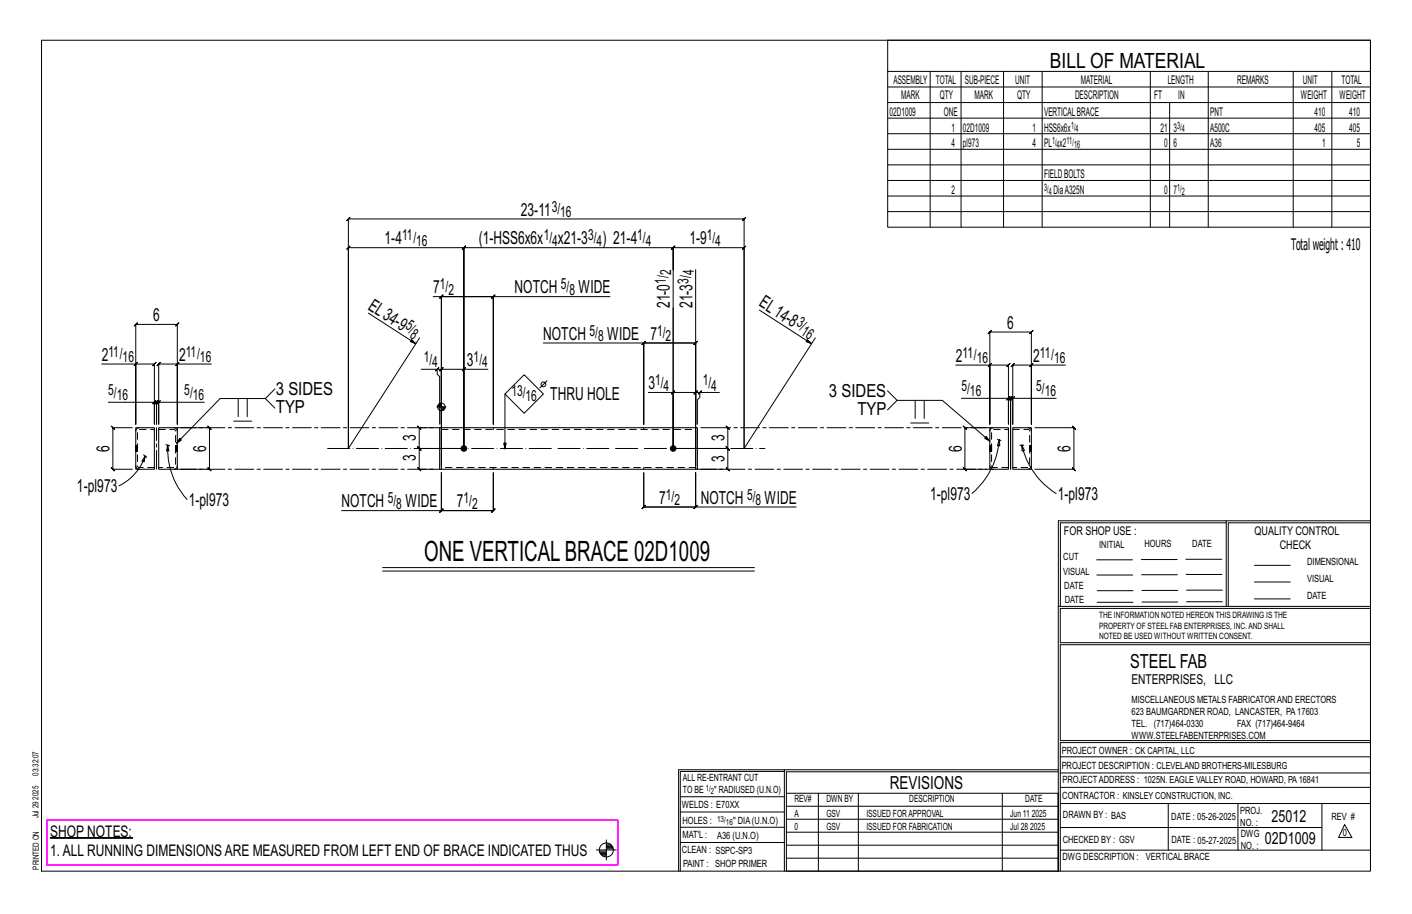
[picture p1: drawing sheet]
<svg xmlns="http://www.w3.org/2000/svg" width="432mm" height="279mm" viewBox="0 0 432 279" stroke-linecap="round" stroke-linejoin="round" font-family="sans-serif">
<g fill="#000" stroke="#000" stroke-width=".31">
<path d="M15.4 256.1h25.2v.1h-25.2z"/>
<circle cx="141.9" cy="137.1" r=".86"/>
<circle cx="205.9" cy="137.1" r=".86"/>
</g>
<g fill="none" stroke="#000" stroke-width=".31">
<path d="M12.7 12.3h406.4v254h-406.4zM271.5 12.3h147.6v57.2h-147.6zM271.5 21.8h147.6M271.5 26.6h147.6M271.5 31.4h147.6M271.5 36.1h147.6M284.5 21.8v47.7M293.9 21.8v47.7M306.9 21.8v47.7M318.7 21.8v47.7M351.8 21.8v47.7M357.7 31.4v38.1"/>
<path d="M369.5 21.8v47.7M395.5 21.8v47.7M407.3 21.8v47.7M271.5 40.9h147.6M271.5 45.6h147.6M271.5 50.4h147.6M271.5 55.2h147.6M271.5 59.9h147.6M271.5 64.7h147.6M112.6 95.7l14.6 9.4-1.7-.7 .4-.6 1.3 1.3M132.5 90.7h2.5v39v-39M135 90.7l-.5 .5 1-1z"/>
<path d="M135 90.7l.5-.5-1 1zM150.9 90.7l.5-.5-1 1zM150.9 90.7h-15.9h15.9l-.5 .5 1-1-.5 .5v39v-39h35.6M205.9 94.2v42.9zM205.9 82.4v54.7v-17.1h-7.6M212.7 82.4v54.7v-17.1l.5-.5-1 1 .5-.5h-6.8M232.2 94.8l16 10.3-1.7-.7 .4-.6 1.3 1.3M31.1 111.3h10.4v18.4v-30.5l-.5 .5 1-1-.5 .5h12.7l-.5 .5 1-1-.5 .5v30.5v-18.4h10.4M41 111.8l1-1zM41.5 111.3h5.7l-.5 .5 1-1-.5 .5v18.4v-6.7h-14.1M54.2 111.3l.5-.5-1 1zM54.2 111.3h-5.7l.5-.5-1 1 .5-.5v18.4v-6.7h14"/>
<path d="M84.1 118.9l-3 2.9h-13.8l-13.3 13.7 .9-1.5 .6 .5-1.5 1M128.3 103.3l-21.8 33.8M128.8 112.9h4.9v1.5l.7 .7v14.6M133.7 112.9h1.3l-.5 .5 1-1-.5 .5v16.8M134.2 112.4l-1 1zM141.9 112.9h-6.9l.5-.5-1 1 .5-.5v24.2M142.4 112.4l-1 1zM149.2 112.9h-7.3v24.2M166.1 104.8h30.8v24.9v-24.9l-.5 .5 1-1-.5 .5h15.8l-.5 .5 1-1-.5 .5v24.9M167.3 116.4l-2.2 2.2M196.9 104.8h15.8l-.5 .5 1-1-.5 .5v24.9M197.4 104.3l-1 1z"/>
<path d="M214 120h-1.3l.5-.5-1 1 .5-.5v9.7M220 120h-6v1.5l-.7 .7v7.5M249.3 103.3l-21.7 33.8M271.4 119.5l2.9 2.9h13.9l14.5 12.5-1.6-.9 .5-.6 1.1 1.5M292.3 111.6h10.4v18.1v-28.2l-.5 .5 1-1-.5 .5h12.7l-.5 .5 1-1-.5 .5v28.2v-18.1h10.4M302.7 111.6h5.7l-.5 .5 1-1-.5 .5v18.1v-7.9h-14.4M303.2 111.1l-1 1zM315.4 111.6h-5.7l.5-.5-1 1 .5-.5v18.1v-7.9h13.3M315.9 111.1l-1 1zM40.5 130.7h-6l-.5-.5 1 1-.5-.5v12.7l-.5-.5 1 1-.5-.5h6M44 139.1l.4 .3M44.4 139.4l-.3 1.8-.7-.3z"/>
<path d="M44.4 139.4a15.9 15.9 0 0 1-8 9.1M44.4 139.4l.5 .4M46.7 123.5l1-1zM47.2 123h.7l-.5 .5 1-1-.5 .5v6.7v-6.7l-.5 .5 1-1-.5 .5h.6M48.5 123l.5-.5-1 1zM50.7 135.9l.6 .2M51.3 136.1l.3 1.8-.7-.1zM51.3 136.1a23 23 0 0 0 5.9 16.6M51.3 136.1l.6 .2M55.3 130.7h8.8l-.5-.5 1 1-.5-.5v12.7l-.5-.5 1 1-.5-.5h-8.8M71.5 128.7h5.5M72.8 121.8v5.6"/>
<path d="M75.6 121.8v5.6M81.1 121.8l3 3M106.5 137.1v-70.2l-.5 .5 1-1-.5 .5h121.1l-.5 .5 1-1-.5 .5v70.2M106.5 137.1v-61.4l-.5 .5 1-1-.5 .5h35.4l-.5 .5 1-1-.5 .5v61.4v-61.4l-.5 .5 1-1-.5 .5h64l-.5 .5 1-1-.5 .5v6.7v-6.7l-.5 .5 1-1-.5 .5h21.7l-.5 .5 1-1-.5 .5v61.4M133.4 130.7h-5.2l-.5-.5 1 1-.5-.5v6.4l-.5-.5 1 1-.5-.5h13.7h-13.7l-.5-.5 1 1-.5-.5v6.3l-.5-.5 1 1-.5-.5h5.2M133.6 124.4h2.8M133.9 123.9v.5M134.1 123.6v.8M134.3 123.4v1M134.6 123.3v1.1M134.8 123.3v1.1M135 123v13"/>
<path d="M135.2 124.4v1.1M135.4 124.4v1.1M135.6 124.4v1M135.8 124.4v.8M136 124.4v.5M154.4 120.4l5.9-5.8 5.9 5.8-5.9 5.9zM154.4 120.4v16.8l-.4-1.7h.8l-.4 1.7M205.4 120.5l1-1zM213.5 120.5l1-1zM214.3 130.7h8.3l-.5-.5 1 1-.5-.5v6.4l-.5-.5 1 1-.5-.5h-16.7h16.7l-.5-.5 1 1-.5-.5v6.3l-.5-.5 1 1-.5-.5h-8.3M274.3 122.4l-2.9 2.9M278.5 129.3h5.5"/>
<path d="M279.9 122.4v5.5M282.6 122.4v5.5M301.6 130.7h-6.5l-.5-.5 1 1-.5-.5v12.7l-.5-.5 1 1-.5-.5h6.5M305 134.3l.6 .2M305.6 134.5l.2 1.8-.8-.1zM305.6 134.5a24 24 0 0 1-8.4 16.3M305.6 134.5l.5 .3M308.4 121.8l-.5 .5 1-1zM308.4 121.8h.6l-.5 .5 1-1-.5 .5v21.6v-21.6l-.5 .5 1-1-.5 .5h.7M309.2 122.3l1-1zM311.9 136.1h.6M312.5 136.1l.8 1.6-.7 .2z"/>
<path d="M312.5 136.1a23.7 23.7 0 0 0 10.5 14.8M312.5 136.1h.6M316.5 130.7h11.9l-.5-.5 1 1-.5-.5v12.7l-.5-.5 1 1-.5-.5h-11.9M104.5 156.1h30.5v-11.6v11.6l-.5 .5 1-1-.5 .5h15.9l-.5 .5 1-1-.5 .5v-11.6v11.6l.5-.5-1 1 .5-.5h-15.9M134.5 156.6l1-1zM212.7 155h-15.8l.5-.5-1 1 .5-.5v-10.5v10.5l-.5 .5 1-1-.5 .5h15.8l-.5 .5 1-1-.5 .5v-10.5v10.5h30.8M213.2 154.5l-1 1zM375 159.8h-50.7v25.6M375 159.2h-51.3l-.1 107.1M419.1 159.2h-44.1v26.2M419.1 159.8h-43.5v25.6M117 173.5h113.7"/>
<path d="M117 174.6h113.7M335.4 171.1h10.9M335.4 175.8h11M349 171h11M349.1 175.7h11M362.7 171h10.9M362.7 175.6h11M383.6 172.8h11M383.6 177.9h11M323.7 185.4h95.4M335.5 184.1h11M335.5 180.6h11"/>
<path d="M349.2 184h11M349.2 180.5h11M362.9 180.4h10.9M362.9 184h10.9M383.6 183.1h11M419.1 186h-94.9v10.5h94.9M419.1 197.1h-94.9v29.3h94.9v.6h-94.9v39.3M239.9 235.8h-31.9v30.5M239.9 235.3h-32.4v31M323.6 235.3h-83.7v31M323.6 235.9h-83.1v6.6M324.2 236.3h94.9"/>
<path d="M324.2 231.4h94.9M182.4 259.8h6.1M185.4 256.8v6.1M185.4 258.7h1.9M185.4 258.4h1.6M185.4 259.5h2.1M185.4 259.1h2M185.4 258h1.2M208 252.9h31.9M208 257.5h31.9M208 243.6h31.9M208 248.2h31.9"/>
<path d="M240.5 242.5h83.1v23.8h-83.1zM240.5 258.4h83.1M240.5 254.4h83.1M240.5 250.4h83.1M240.5 246.5h83.1M250.3 242.5v23.8M262.5 242.5v23.8M306.5 242.5v23.8M324.2 253h80.1M324.2 245.6h94.9M324.2 259.9h94.9M324.2 240.7h94.9"/>
<path d="M357.3 245.6v14.3M378.6 245.6v14.3M404.3 245.6v14.3M411.2 252.1l2.2 3.9h-4zM183.3 260.2h2.1M183.4 260.5h2M183.5 260.9h1.9M183.8 261.3h1.6M184.3 261.6h1.1M240.5 262.3h83.1"/>
<circle cx="166.2" cy="117.5" r=".74"/>
<circle cx="135" cy="124.4" r="1.16"/>
<circle cx="185.4" cy="259.8" r="2.14"/>
</g>
<path d="M14.3 250.7h174.6v13.7h-174.6z" fill="none" stroke="#f0f" stroke-width=".5"/>
<g fill="none" stroke="#000" stroke-width=".32">
<path d="M41.5 136.2h.1M41.5 138h.1M41.5 130.7h5.7v12.7h-5.7zM42 136.2h.1M42 138h.1M48.5 130.7h5.7v12.7h-5.7zM53.7 136.2h.1M53.7 138h.1M54.2 136.2h.1M54.2 138h.1M134.4 130.7h.6v12.7h-.6zM135 131.8v10.6"/>
<path d="M135 130.7h77.7M212.7 130.7h.6v12.7h-.6zM212.7 131.8v10.6M302.7 136.2h.1M302.7 138h.1M302.7 130.7h5.7v12.7h-5.7zM303.2 136.2h.1M303.2 138h.1M309.7 130.7h5.7v12.7h-5.7zM314.9 136.2h.1M314.9 138h.1M315.4 136.2h.1"/>
<path d="M315.4 138h.1M135 143.4h77.7"/>
</g>
<g fill="none" stroke="#000" stroke-width=".31" stroke-dasharray="2 1.4">
<path d="M41.5 136.8h.6v.3h-.6zM41.5 136.8v-.3h.6v.3M41.5 136.5v-.2h.6v.2M41.5 136.3v-.1M41.5 138v-.1M41.5 137.7v.2l.6 .1M41.5 137.4v.3h.6v.2M41.5 137.1v.3h.6v.3M41.5 138h.5M42 136.2h-.5M42.1 136.2v.1M42.1 137.1v.3"/>
<path d="M42.6 130.7a1.06 1.06 0 0 0-1.1 1.1M48.5 131.3h4.7l.3 .1 .2 .4-.1 10.8-.4 .3h-4.7M53.7 137.1h.5v.3h-.5zM53.7 138v-.1M53.7 137.1v-.3M53.7 138h.5M54.2 131.8a1.06 1.06 0 0 0-1-1.1M54.2 136.2h-.5M54.2 137.4v.3h-.5v-.3M54.2 137.7v.2h-.5v-.2M54.2 137.9v.1M54.2 136.2v.1"/>
<path d="M54.2 136.5v-.2l-.5-.1M54.2 136.8v-.3h-.5v-.2M54.2 137.1v-.3h-.5v-.3M135 131.3h77.7M150.9 130.7v.6M196.9 131.3v-.6M302.7 136.8h.5v.3h-.5zM302.7 136.8v-.3h.5v.3M302.7 136.5v-.2h.5v.2M302.7 136.3v-.1M302.7 138v-.1M302.7 137.7v.2l.5 .1"/>
<path d="M302.7 137.4v.3h.5v.2M302.7 137.1v.3h.5v.3M302.7 138h.5M303.2 136.2h-.5M303.2 136.2v.1M303.2 137.1v.3M303.8 130.7a1.06 1.06 0 0 0-1.1 1.1M309.7 131.3h4.6l.4 .1 .2 .4-.1 10.8-.5 .3h-4.6M314.9 137.1h.5v.3h-.5zM314.9 138v-.1M314.9 137.1v-.3M314.9 138h.5"/>
<path d="M315.4 131.8a1.06 1.06 0 0 0-1.1-1.1M315.4 136.2h-.5M315.4 137.4v.3h-.5v-.3M315.4 137.7v.2h-.5v-.2M315.4 137.9v.1M315.4 136.2v.1M315.4 136.5v-.2l-.5-.1M315.4 136.8v-.3h-.5v-.2M315.4 137.1v-.3h-.5v-.3M41.5 142.4a1.06 1.06 0 0 0 1.1 1M47.2 142.9h-4.6l-.4-.1-.2-.4 .1-10.8 .5-.3h4.6M53.2 143.4a1.06 1.06 0 0 0 1-1"/>
<path d="M150.9 142.9v.5M196.9 143.4v-.5M212.7 142.9h-77.7M302.7 142.4a1.06 1.06 0 0 0 1.1 1M308.4 142.9h-4.6l-.4-.1-.2-.4 .1-10.8 .5-.3h4.6M314.3 143.4a1.06 1.06 0 0 0 1.1-1"/>
</g>
<path d="M100.2 137.1h133.7" fill="none" stroke="#000" stroke-width=".31" stroke-dasharray="6.8 1 0 1"/>
<path d="M54.2 130.7h80.2M302.7 130.7h-80.1M47.9 143.4v-12.7M54.2 143.4h80.2M213.3 143.4h89.4" fill="none" stroke="#000" stroke-width=".31" stroke-dasharray="5.8 1 1 1"/>
<text font-size="8.6" x="129.7" y="171.5">ONE VERTICALBRACE 02D1009</text>
<text font-size="6.4" x="321.1" y="20.7">BILL OF MATERIAL</text>
<text font-size="5.9" x="345.6" y="204.1">STEEL FAB</text>
<g font-size="5.5">
<text x="159.3" y="65.9">23-11</text>
<text x="117.6" y="74.7">1-4</text>
<text x="146.4" y="74.7">(1-HSS6x6x</text>
<text x="170.6" y="74.7">x21-3</text>
<text x="184.2" y="74.7">) 21-4</text>
<text x="210.8" y="74.7">1-9</text>
<text x="132.5" y="89.7">7</text>
<text x="157.4" y="89.7">NOTCH</text>
<text x="176.9" y="89.7">WIDE</text>
<text x="112.3" y="94.3" transform="rotate(33 112.3 94.3)">EL34-9</text>
<text x="204.9" y="94.2" transform="rotate(-90 204.9 94.2)">21-0</text>
<text x="211.7" y="94.2" transform="rotate(-90 211.7 94.2)">21-3</text>
<text x="231.8" y="93.4" transform="rotate(33 231.8 93.4)">EL14-8</text>
<text x="46.8" y="98.2">6</text>
<text x="308" y="100.5">6</text>
<text x="166.1" y="103.9">NOTCH</text>
<text x="185.7" y="103.9">WIDE 7</text>
<text x="31.1" y="110.3">2</text>
<text x="54.7" y="110.3">2</text>
<text x="142.8" y="111.9">3</text>
<text x="292.3" y="110.6">2</text>
<text x="315.9" y="110.6">2</text>
<text x="198.3" y="119">3</text>
<text x="84.3" y="120.8">3 SIDES</text>
<text x="168.3" y="122.2">THRU HOLE</text>
<text x="253.5" y="121.4">3 SIDES</text>
<text x="84.3" y="126.4">TYP</text>
<text x="262.2" y="126.9">TYP</text>
<text x="127.2" y="134.9" transform="rotate(-90 127.2 134.9)">3</text>
<text x="221.6" y="134.9" transform="rotate(-90 221.6 134.9)">3</text>
<text x="33.5" y="138.3" transform="rotate(-90 33.5 138.3)">6</text>
<text x="63.1" y="138.1" transform="rotate(-90 63.1 138.1)">6</text>
<text x="127.2" y="141" transform="rotate(-90 127.2 141)">3</text>
<text x="221.6" y="141.3" transform="rotate(-90 221.6 141.3)">3</text>
<text x="294.1" y="138.1" transform="rotate(-90 294.1 138.1)">6</text>
<text x="327.4" y="138.1" transform="rotate(-90 327.4 138.1)">6</text>
<text x="23.5" y="150.4">1-pl973</text>
<text x="57.7" y="154.6">1-pl973</text>
<text x="104.5" y="155.1">NOTCH</text>
<text x="124" y="155.1">WIDE</text>
<text x="139.7" y="155.1">7</text>
<text x="201.6" y="154">7</text>
<text x="214.3" y="154">NOTCH</text>
<text x="233.8" y="154">WIDE</text>
<text x="284.4" y="152.8">1-pl973</text>
<text x="323.5" y="152.8">1-pl973</text>
<text x="272.2" y="241.1">REVISIONS</text>
</g>
<g font-size="5.1">
<text x="388.9" y="251.3">25012</text>
<text x="386.8" y="258.1">02D1009</text>
</g>
<g font-size="4.9">
<text x="394.8" y="76.4">Totalweight : 410</text>
<text x="15.4" y="255.8">SHOP NOTES:</text>
<text x="15.4" y="261.6">1.ALL RUNNING DIMENSIONSARE MEASURED FROM LEFT END OF BRACE INDICATED THUS</text>
</g>
<g font-size="4.7">
<text x="168.7" y="64.7">3/</text>
<text x="171.3" y="66.4">16</text>
<text x="122.9" y="73.5">11/</text>
<text x="127.3" y="75.1">16</text>
<text x="166.3" y="73.5">1/</text>
<text x="168.9" y="75.1">4</text>
<text x="179.8" y="73.5">3/</text>
<text x="182.5" y="75.1">4</text>
<text x="194.9" y="73.5">1/</text>
<text x="197.5" y="75.1">4</text>
<text x="216.1" y="73.5">1/</text>
<text x="218.7" y="75.1">4</text>
<text x="134.5" y="88.4">1/</text>
<text x="171.5" y="88.4">5/</text>
<text x="203.6" y="86.8" transform="rotate(-90 203.6 86.8)">1/</text>
<text x="205.3" y="84.2" transform="rotate(-90 205.3 84.2)">2</text>
<text x="210.5" y="86.8" transform="rotate(-90 210.5 86.8)">3/</text>
<text x="212.2" y="84.2" transform="rotate(-90 212.2 84.2)">4</text>
<text x="137.1" y="90.1">2</text>
<text x="174.1" y="90.1">8</text>
<text x="123.8" y="100.3" transform="rotate(33 123.8 100.3)">5/</text>
<text x="243.4" y="99.3" transform="rotate(33 243.4 99.3)">3/</text>
<text x="125.1" y="103.1" transform="rotate(33 125.1 103.1)">8</text>
<text x="180.3" y="102.6">5/</text>
<text x="182.9" y="104.3">8</text>
<text x="200.9" y="102.6">1/</text>
<text x="203.5" y="104.3">2</text>
<text x="244.7" y="102.1" transform="rotate(33 244.7 102.1)">16</text>
<text x="33.1" y="109">11/</text>
<text x="37.5" y="110.7">16</text>
<text x="56.8" y="109">11/</text>
<text x="61.2" y="110.7">16</text>
<text x="129.6" y="110.7">1/</text>
<text x="132.2" y="112.3">4</text>
<text x="144.8" y="110.7">1/</text>
<text x="147.5" y="112.3">4</text>
<text x="294.3" y="109.4">11/</text>
<text x="298.7" y="111">16</text>
<text x="318" y="109.4">11/</text>
<text x="322.3" y="111">16</text>
<text x="200.3" y="117.7">1/</text>
<text x="202.9" y="119.4">4</text>
<text x="214.9" y="117.7">1/</text>
<text x="217.5" y="119.4">4</text>
<text x="294" y="119.5">5/</text>
<text x="316.9" y="119.5">5/</text>
<text x="33.1" y="120.7">5/</text>
<text x="35.7" y="122.4">16</text>
<text x="56.4" y="120.7">5/</text>
<text x="59" y="122.4">16</text>
<text x="156.4" y="121">13/</text>
<text x="160.7" y="122.6">16</text>
<text x="296.6" y="121.2">16</text>
<text x="319.5" y="121.2">16</text>
<text x="118.6" y="153.9">5/</text>
<text x="121.2" y="155.5">8</text>
<text x="141.8" y="153.9">1/</text>
<text x="144.4" y="155.5">2</text>
<text x="203.6" y="152.7">1/</text>
<text x="206.3" y="154.4">2</text>
<text x="228.5" y="152.7">5/</text>
<text x="231.1" y="154.4">8</text>
</g>
<text font-size="4.2" x="346" y="209.1">ENTERPRISES, LLC</text>
<g font-size="3.7">
<text x="273.2" y="25.6">ASSEMBLY</text>
<text x="286.2" y="25.6">TOTAL</text>
<text x="295.1" y="25.6">SUB-PIECE</text>
<text x="310.4" y="25.6">UNIT</text>
<text x="330.5" y="25.6">MATERIAL</text>
<text x="357.1" y="25.6">LENGTH</text>
<text x="378.3" y="25.6">REMARKS</text>
<text x="398.4" y="25.6">UNIT</text>
<text x="410.2" y="25.6">TOTAL</text>
<text x="272.1" y="35.5">02D1009</text>
<text x="275.6" y="30.4">MARK</text>
<text x="287.4" y="30.4">QTY</text>
<text x="288.6" y="35.5">ONE</text>
<text x="298" y="30.4">MARK</text>
<text x="311" y="30.4">QTY</text>
<text x="319.3" y="35.5">VERTICALBRACE</text>
<text x="328.7" y="30.4">DESCRIPTION</text>
<text x="353" y="30.4">FT</text>
<text x="360.3" y="30.4">IN</text>
<text x="370.1" y="35.5">PNT</text>
<text x="397.8" y="30.4">WEIGHT</text>
<text x="402" y="35.5">410</text>
<text x="409.6" y="30.4">WEIGHT</text>
<text x="412.6" y="35.5">410</text>
<text x="290.9" y="40.2">1</text>
<text x="294.5" y="40.2">02D1009</text>
<text x="315.8" y="40.2">1</text>
<text x="319.3" y="40.2">HSS6x6x</text>
<text x="354.9" y="40.2">21</text>
<text x="358.9" y="40.2">3</text>
<text x="370.1" y="40.2">A500C</text>
<text x="402" y="40.2">405</text>
<text x="412.6" y="40.2">405</text>
<text x="290.9" y="45">4</text>
<text x="294.5" y="45">pl973</text>
<text x="315.8" y="45">4</text>
<text x="319.3" y="45">PL x2</text>
<text x="356" y="45">0</text>
<text x="358.9" y="45">6</text>
<text x="370.1" y="45">A36</text>
<text x="404.3" y="45">1</text>
<text x="415" y="45">5</text>
<text x="290.9" y="59.3">2</text>
<text x="319.3" y="54.5">FIELDBOLTS</text>
<text x="322.2" y="59.3">DiaA325N</text>
<text x="356" y="59.3">0</text>
<text x="358.9" y="59.3">7</text>
<text x="325.3" y="163.4">FOR SHOP USE :</text>
<text x="383.7" y="163.4">QUALITY CONTROL</text>
<text x="391.4" y="167.8">CHECK</text>
</g>
<g font-size="3.1">
<text x="327.5" y="39.4">1/</text>
<text x="328.9" y="40.5">4</text>
<text x="360" y="39.4">3/</text>
<text x="361.4" y="40.5">4</text>
<text x="321.7" y="44.1">1/</text>
<text x="323.1" y="45.3">4</text>
<text x="326.1" y="44.1">11/</text>
<text x="328.5" y="45.3">16</text>
<text x="319.3" y="58.4">3/</text>
<text x="320.7" y="59.5">4</text>
<text x="360" y="58.4">1/</text>
<text x="361.4" y="59.5">2</text>
<text x="336.2" y="167.4">INITIAL</text>
<text x="350" y="167.1">HOURS</text>
<text x="364.6" y="167.2">DATE</text>
<text x="325.2" y="171.3">CUT</text>
<text x="399.8" y="172.8">DIMENSIONAL</text>
<text x="325.1" y="175.8">VISUAL</text>
<text x="399.8" y="177.9">VISUAL</text>
<text x="325.5" y="180">DATE</text>
<text x="325.7" y="184.4">DATE</text>
<text x="399.8" y="183.1">DATE</text>
<text x="346" y="215">MISCELLANEOUS METALS FABRICATORAND ERECTORS</text>
<text x="346" y="218.6">623 BAUMGARDNER ROAD, LANCASTER, PA17603</text>
<text x="346" y="225.8">WWW.STEELFABENTERPRISES.COM</text>
<text x="346" y="222.2">TEL. (717)464-0330</text>
<text x="378.3" y="222.2">FAX (717)464-9464</text>
<text x="324.7" y="230.5">PROJECT OWNER : CK CAPITAL, LLC</text>
<text x="208.8" y="238.8">ALL RE-ENTRANT CUT</text>
<text x="324.7" y="235.1">PROJECT DESCRIPTION : CLEVELAND BROTHERS-MILESBURG</text>
<text x="324.9" y="239.5">PROJECTADDRESS : 1025N. EAGLE VALLEY ROAD, HOWARD, PA16841</text>
<text x="208.8" y="242.5">TO BE</text>
<text x="218.4" y="242.5">&quot; RADIUSED (U.N.O)</text>
<text x="242.9" y="245.3">REV#</text>
<text x="252.7" y="245.3">DWN BY</text>
<text x="278.1" y="245.3">DESCRIPTION</text>
<text x="313.5" y="245.3">DATE</text>
<text x="324.9" y="244.2">CONTRACTOR : KINSLEY CONSTRUCTION, INC.</text>
<text x="208.5" y="247">WELDS : E70XX</text>
<text x="208.7" y="251.7">HOLES :</text>
<text x="224.2" y="251.8">&quot; DIA(U.N.O)</text>
<text x="242.9" y="249.9">A</text>
<text x="252.7" y="249.9">GSV</text>
<text x="264.9" y="249.9">ISSUED FORAPPROVAL</text>
<text x="309" y="249.9">Jun 11</text>
<text x="315.5" y="249.9">2025</text>
<text x="325.1" y="250">DRAWN BY : BAS</text>
<text x="358.2" y="250.5">DATE : 05-26-2025</text>
<text x="379.3" y="248.9">PROJ.</text>
<text x="407.2" y="250.5">REV #</text>
<text x="208.7" y="256.3">MAT'L :</text>
<text x="219.3" y="256.4">A36 (U.N.O)</text>
<text x="242.9" y="253.8">0</text>
<text x="252.7" y="253.8">GSV</text>
<text x="264.9" y="253.8">ISSUED FOR FABRICATION</text>
<text x="309" y="253.8">Jul 28</text>
<text x="315" y="253.8">2025</text>
<text x="325" y="257.6">CHECKED BY : GSV</text>
<text x="358.3" y="257.7">DATE : 05-27-2025</text>
<text x="379.3" y="252.5">NO. :</text>
<text x="379.5" y="255.9">DWG</text>
<text x="410.6" y="255.5">0</text>
<text x="208.6" y="260.7">CLEAN : SSPC-SP3</text>
<text x="324.9" y="262.9">DWG DESCRIPTION :</text>
<text x="350.4" y="263">VERTICAL BRACE</text>
<text x="379.5" y="259.5">NO. :</text>
<text x="208.9" y="265">PAINT : SHOP PRIMER</text>
</g>
<g font-size="2.7">
<text x="336.1" y="189">THE INFORMATION NOTED HEREON THIS DRAWING IS THE</text>
<text x="336.1" y="195.4">NOTED BE USED WITHOUT WRITTEN CONSENT.</text>
<text x="336.1" y="192.2">PROPERTY OF STEEL FAB ENTERPRISES, INC.AND SHALL</text>
</g>
<g font-size="2.6">
<text x="215.9" y="241.8">1/</text>
<text x="217.4" y="242.7">2</text>
<text x="219.3" y="251.1">13/</text>
<text x="222" y="252.1">16</text>
</g>
<g font-size="2.5">
<text x="11.7" y="237.1" transform="rotate(-90 11.7 237.1)">03:32:07</text>
<text x="11.8" y="244.4" transform="rotate(-90 11.8 244.4)">2025</text>
<text x="11.8" y="250.1" transform="rotate(-90 11.8 250.1)">Jul 29</text>
<text x="11.9" y="265.8" transform="rotate(-90 11.9 265.8)">PRINTED ON</text>
</g>
</svg>
